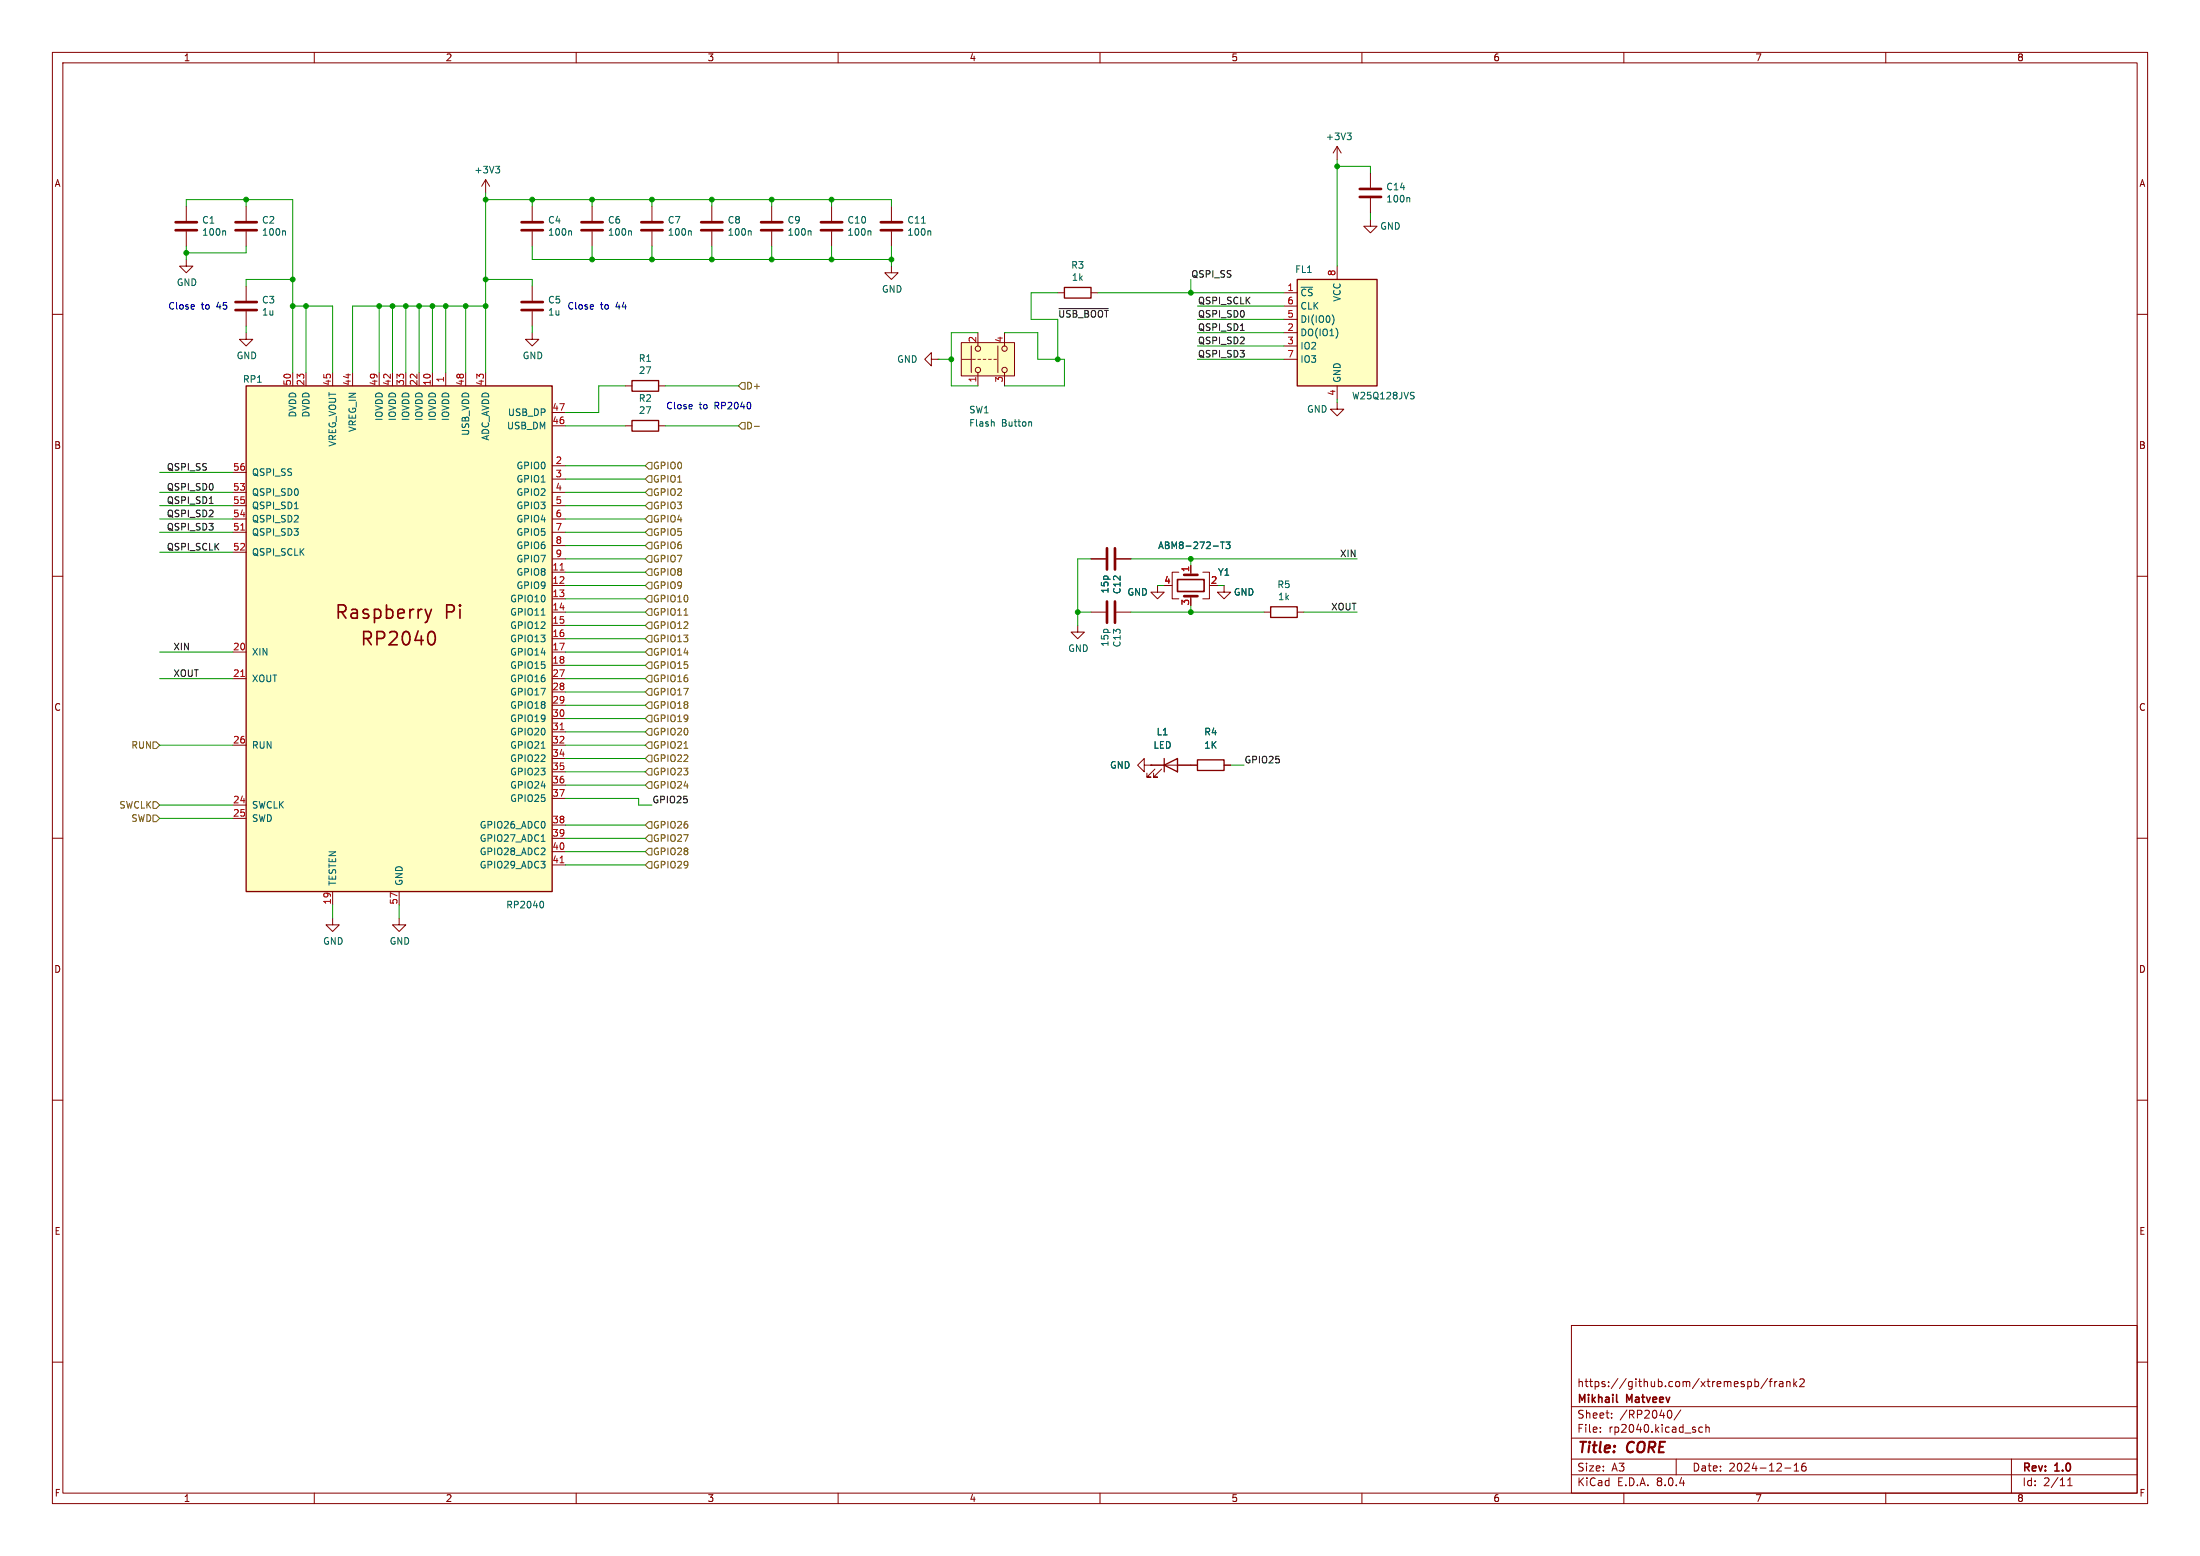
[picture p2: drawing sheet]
<svg xmlns="http://www.w3.org/2000/svg" width="420mm" height="297mm" viewBox="0 0 420 297" stroke-linecap="round" stroke-linejoin="round" font-family="sans-serif">
<g fill="none" stroke="#840000" stroke-width=".19">
<path d="M10 10h400v277h-400zM12 12h396v273h-396zM60 10v2M110 10v2M160 10v2M210 10v2M260 10v2M310 10v2M360 10v2M10 60h2M408 60h2M10 110h2"/>
<path d="M408 110h2M10 160h2M408 160h2M10 210h2M408 210h2M10 260h2M300 253h108v32h-108zM408 260h2M300 278.5h108M300 274.5h108M300 268.5h108M305.5 273.2v.2"/>
<path d="M305.5 272.5v.1M307.7 270.5v.2M307.7 269.8v.1M318.7 269.2a.8 .8 0 0 1 .5 .7 .8 .8 0 0 1-.5 .8M320 278.5v3M320.9 269.1l-1.3 1.9M325 272.5l-.4-.1-.3 .3 .1 .6h.6M325.7 272.5l.2-.1 .3 .1 .1 .9M325.7 271.9v1.5M335 263.8l.4-.1 .3 .3-.1 .6h-.6M335 263.2v1.5M337.4 263.1l-1.2 1.9"/>
<path d="M337.7 263.7h.6M338.3 263.2l-.4 .2v1.3M338.8 263.7v1M339.2 263.7l-.3 .1-.1 .2M339.7 263.8h.6l.1 .9M340.4 264l-.5 .1a.29 .29 0 0 0-.2 .3 .29 .29 0 0 0 .2 .3l.5-.1M341.1 263.8l.2-.1 .4 .1v.9M341.1 263.7v1M342.4 263.2v1.5M342.5 279.7l.4-.4v1.5M342.6 264.1l.4 .6M343 263.7l-.6 .6"/>
<path d="M343.6 263.3l.6-.1 .2 .1v.3l-.9 1.1h.9M344.7 279.3a.59 .59 0 0 0-.8 .6v.6l.2 .2 .4 .1 .2-.2 .1-.5-.1-.2h-.5l-.3 .2M384 278.5v6.5M60 285v2M110 285v2M160 285v2M210 285v2M260 285v2M300 281.5h108M310 285v2M340.7 280.2h1.2M342.5 280.8h.9"/>
<path d="M360 285v2M394.7 283.6h.9M394.7 282.5l.5-.4v1.5"/>
</g>
<path d="M308.6 267.5l.2 .2" fill="none" stroke="#840000" stroke-width=".3"/>
<path d="M183.5 65.4h10.2v6.4h-10.2z" fill="#ffffc2"/>
<g fill="none" stroke="#840000" stroke-width=".19">
<path d="M35.6 39.4v2.8M47 39.4v2.8M92.7 34.3l-.8 1.3M92.7 34.3v2.5M92.7 34.3l.8 1.3M101.6 39.4v2.8M261.6 33v2.8M261.6 37.8v2.8M35.6 49.5v1.3h1.2l-1.2 1.3-1.3-1.3h1.3M35.6 44.2v2.8M47 44.2v2.8M47 54.6v2.8"/>
<path d="M47 59.4v2.8M101.6 44.2v2.8M101.6 54.6v2.8M101.6 59.4v2.8M170.2 50.8v1.3h1.2l-1.2 1.2-1.3-1.2h1.3M201.9 55.9h1.3M208.3 55.9h1.2M261.6 41.9v1.3h1.3l-1.3 1.3-1.3-1.3h1.3M47 63.5v1.3h1.3l-1.3 1.2-1.3-1.2h1.3M177.8 68.6v-1.3l-1.3 1.3 1.3 1.3v-1.3h1.3M179.1 68.6h.1M183.5 65.4h10.2v6.4h-10.2z"/>
<path d="M183.6 68.6h1.8M185.4 66v5.1M185.7 68.6h.5M186.7 68.6h.5M186.7 63.5v2.5M186.7 71.1v2.6M187.7 68.6h.5M188.7 68.6h.5M189.7 68.6h.5M190.5 66v5.1M191.8 63.5v2.5M191.8 71.1v2.6"/>
<path d="M223.5 111.8h.3M225 109.2h-1.2v5.1h1.2M227.3 108v1.2M227.3 113.8v.5M229.6 109.2h1.3v5.1h-1.3M233.7 111.8v1.2h1.2l-1.2 1.3-1.3-1.3h1.3M241.3 116.8h1.3M247.6 116.8h1.3M218.4 146.1v-1.3l-1.2 1.3 1.2 1.2v-1.2h1.3M219.7 146.1h.1M219.7 146.1h8.9M220.5 146.8l-1.6 1.5h.8h-.8v-.7"/>
<path d="M221.7 146.8l-1.5 1.5h.8h-.8v-.7M233.7 146.1h1.2M63.5 175.3v1.2h1.3l-1.3 1.3-1.3-1.3h1.3M76.2 175.3v1.2h1.3l-1.3 1.3-1.3-1.3h1.3"/>
<circle cx="186.7" cy="70.6" r=".51"/>
<circle cx="186.7" cy="66.5" r=".51"/>
<circle cx="191.8" cy="66.5" r=".51"/>
<circle cx="191.8" cy="70.6" r=".51"/>
</g>
<path d="M94.6 31.7h.8l-.4 .5M95.1 32.2l.3 .3v.3l-.3 .2M268.9 37.7l.2 .2v.7M42.9 44.1l.2 .1v.7M54.3 44.1l.2 .1v.7M108.9 44.1l.2 .1v.7M189.7 80.6l.1 .8M196.8 80.5l.1 .2v.7M231.6 104.2h1M233 103.4h.7M233.4 103.4v1.3M234 103.4h.8l-.4 .5 .4 .2v.5l-.2 .1-.6-.1" fill="none" stroke="#006464" stroke-width=".19"/>
<g fill="none" stroke="#840000" stroke-width=".51">
<path d="M259.6 37.6h4.1M259.6 36.1h4.1M33.5 43.9h4.1M33.5 42.4h4.1M45 43.9h4M45 42.4h4M45 59.2h4M45 57.7h4M99.6 43.9h4M99.6 42.4h4M99.6 59.2h4M99.6 57.7h4"/>
<path d="M226.1 109.7h2.5M226.1 113.8h2.5"/>
</g>
<path d="M203.2 54.9h5.1v2h-5.1zM242.6 115.8h5v2.1h-5zM222.2 146.1l2.6-1.3v2.5zM222.2 144.8v2.5M228.6 145h5.1v2.1h-5.1z" fill="none" stroke="#840000" stroke-width=".25"/>
<path d="M224.8 110.6h5.1v2.3h-5.1z" fill="none" stroke="#840000" stroke-width=".3"/>
<path d="M247.6 53.3h15.3v20.4h-15.3z" fill="#ffffc2"/>
<path d="M247.6 53.3h15.3v20.4h-15.3zM120.6 72.6h5.1v2.1h-5.1zM120.6 80.3h5.1v2h-5.1z" fill="none" stroke="#840000" stroke-width=".25"/>
<g fill="none" stroke="#840000" stroke-width=".19">
<path d="M113 39.4v2.8M124.5 39.4v2.8M135.9 39.4v2.8M158.7 39.4v2.8M170.2 39.4v2.8M255.3 27.9v2.6M255.3 27.9l-.8 1.3M255.3 27.9l.7 1.3M113 44.2v2.8M124.5 44.2v2.8M135.9 44.2v2.8M158.7 44.2v2.8"/>
<path d="M170.2 44.2v2.8M245.1 55.9h2.5M245.1 58.4h2.5M255.3 50.8v2.5M101.6 63.5v1.3h1.3l-1.3 1.2-1.3-1.2h1.3M119.4 73.7h1.2M125.7 73.7h1.3M245.1 63.5h2.5M245.1 66h2.5M245.1 61h2.5M245.1 68.6h2.5M255.3 76.8v1.3h1.2l-1.2 1.3-1.3-1.3h1.3"/>
<path d="M255.3 73.7v2.5M119.4 81.3h1.2M125.7 81.3h1.3M205.7 119.4v1.3h1.3l-1.3 1.2-1.2-1.2h1.2M208.3 106.7h2.8M208.3 116.8h2.8M213.1 106.7h2.8M213.1 116.8h2.8M221 111.8v1.2h1.2l-1.2 1.3-1.3-1.3h1.3"/>
</g>
<path d="M257.2 25.4h.7l-.4 .5M257.7 25.9l.2 .2v.3l-.2 .3M120.4 44.1l.1 .1v.7M131.8 44.1l.2 .1v.7M143.2 44.1l.2 .1v.7M166.1 44.1l.2 .1v.7M175.9 42.6h.8M177.5 44.1l.2 .1v.7M254.4 60.1a1.49 1.49 0 0 1 0 1.9M255.3 63.2v.8M269.5 74.9h.5M269.7 75.5l.3 .3-.3 .3" fill="none" stroke="#006464" stroke-width=".19"/>
<g fill="none" stroke="#840000" stroke-width=".51">
<path d="M111 43.9h4.1M111 42.4h4.1M122.4 43.9h4.1M122.4 42.4h4.1M133.9 43.9h4M133.9 42.4h4M156.7 43.9h4.1M156.7 42.4h4.1M168.1 43.9h4.1M168.1 42.4h4.1M211.3 104.6v4.1M211.3 114.8v4.1"/>
<path d="M212.9 104.6v4.1M212.9 114.8v4.1"/>
</g>
<path d="M47 73.7h58.4v96.5h-58.4z" fill="#ffffc2"/>
<path d="M47 73.7h58.4v96.5h-58.4z" fill="none" stroke="#840000" stroke-width=".25"/>
<path d="M81.2 116.3l.6 1.7M81.8 118l-.3 .6-.3 .2M82.4 116.3l-.6 1.7M82.2 120.5a.65 .65 0 0 1 .8 .5 1.49 1.49 0 0 1-.5 2.1h-.3" fill="none" stroke="#840000" stroke-width=".32"/>
<g fill="none" stroke="#840000" stroke-width=".19">
<path d="M147.3 39.4v2.8M147.3 44.2v2.8M55.9 71.1v2.6M58.4 71.1v2.6M63.5 71.1v2.6M67.3 71.1v2.6M72.4 71.1v2.6M74.9 71.1v2.6M77.5 71.1v2.6M80 71.1v2.6M82.5 71.1v2.6M85.1 71.1v2.6"/>
<path d="M88.9 71.1v2.6M92.7 71.1v2.6M105.4 78.7h2.5M44.4 94h2.6M44.4 96.5h2.6M44.4 99.1h2.6M44.4 90.2h2.6M105.4 88.9h2.5M105.4 91.4h2.5M105.4 94h2.5M105.4 81.3h2.5M105.4 96.5h2.5"/>
<path d="M105.4 99.1h2.5M44.4 101.6h2.6M44.4 105.4h2.6M105.4 109.2h2.5M105.4 111.8h2.5M105.4 114.3h2.5M105.4 116.8h2.5M105.4 119.4h2.5M105.4 101.6h2.5M105.4 104.1h2.5M105.4 106.7h2.5M208.3 106.7h2.8"/>
<path d="M213.1 106.7h2.8M227.3 108v1.2M44.4 124.5h2.6M44.4 129.5h2.6M105.4 121.9h2.5M105.4 124.5h2.5M105.4 127h2.5M105.4 129.5h2.5M105.4 132.1h2.5M105.4 134.6h2.5M105.4 137.2h2.5M105.4 139.7h2.5"/>
<path d="M44.4 153.7h2.6M44.4 156.2h2.6M44.4 142.2h2.6M105.4 142.2h2.5M105.4 144.8h2.5M105.4 147.3h2.5M105.4 149.9h2.5M105.4 152.4h2.5M105.4 157.5h2.5M219.7 146.1h.1M219.7 146.1h2.5M224.8 146.1h3.8"/>
<path d="M233.7 146.1h1.2M63.5 170.2v2.5M76.2 170.2v2.5M105.4 160h2.5M105.4 162.6h2.5M105.4 165.1h2.5"/>
</g>
<path d="M46 101.2h.7M106.9 108.8h.7M46 129.1h.7M106.9 139.3h.7M106.9 164.7h.7" fill="none" stroke="#a90000" stroke-width=".19"/>
<path d="M154.6 44.1l.2 .1v.7M56.2 97.1h.7M103.3 117.4h.8M231.6 104.2h1M233 103.4h.7M233.4 103.4v1.3M234 103.4h.8l-.4 .5 .4 .2v.5l-.2 .1-.6-.1M103.3 142.8h.8M103.3 160.6h.8M103.5 172a.79 .79 0 0 1 0 1.3" fill="none" stroke="#006464" stroke-width=".19"/>
<path d="M145.3 43.9h4.1M145.3 42.4h4.1" fill="none" stroke="#840000" stroke-width=".51"/>
<g fill="none" stroke="#725600" stroke-width=".19">
<path d="M141.6 73h.6v1.3h-.6l-.6-.6zM123.8 95.9h.7v1.3h-.7l-.6-.7zM123.8 90.8h.7v1.3h-.7l-.6-.7zM123.8 98.4h.7v1.3h-.7l-.6-.6zM123.8 88.3h.7v1.2h-.7l-.6-.6zM123.8 93.3h.7v1.3h-.7l-.6-.6zM141.6 80.6h.6v1.3h-.6l-.6-.6zM144 81.4h1M123.8 111.1h.7v1.3h-.7l-.6-.6zM123.8 118.7h.7v1.3h-.7l-.6-.6zM123.8 103.5h.7v1.3h-.7l-.6-.7zM123.8 101h.7v1.2h-.7l-.6-.6z"/>
<path d="M123.8 106h.7v1.3h-.7l-.6-.6zM123.8 108.6h.7v1.3h-.7l-.6-.7zM123.8 116.2h.7v1.3h-.7l-.6-.7zM123.8 113.7h.7v1.2h-.7l-.6-.6zM130.6 117.4h.7M123.8 126.4h.7v1.2h-.7l-.6-.6zM123.8 128.9h.7v1.3h-.7l-.6-.7zM123.8 131.4h.7v1.3h-.7l-.6-.6zM123.8 136.5h.7v1.3h-.7l-.6-.6zM123.8 123.8h.7v1.3h-.7l-.6-.6zM123.8 121.3h.7v1.3h-.7l-.6-.7zM123.8 134h.7v1.3h-.7l-.6-.7z"/>
<path d="M123.8 139.1h.7v1.2h-.7l-.6-.6zM29.2 155.6h.6l.7 .6-.7 .6h-.6zM29.2 141.6h.6l.7 .6-.7 .7h-.6zM29.2 153h.6l.7 .7-.7 .6h-.6zM123.8 159.4h.7v1.3h-.7l-.6-.7zM123.8 156.8h.7v1.3h-.7l-.6-.6zM123.8 149.2h.7v1.3h-.7l-.6-.6zM123.8 141.6h.7v1.3h-.7l-.6-.7zM123.8 146.7h.7v1.3h-.7l-.6-.7zM123.8 144.1h.7v1.3h-.7l-.6-.6zM130.6 142.8h.7M123.8 164.5h.7v1.2h-.7l-.6-.6z"/>
<path d="M123.8 161.9h.7v1.3h-.7l-.6-.6z"/>
</g>
<path d="M202.2 58.9h9.4M236.8 63.1h.7M40 96.1h.7" fill="none" stroke="#0f0f0f" stroke-width=".19"/>
<g fill="none" stroke="#009600" stroke-width=".19">
<path d="M35.6 39.4v-1.3h20.3v33M47 38.1v1.3M92.7 38.1h77.5v1.3M92.7 36.8v34.3M101.6 38.1v1.3M113 38.1v1.3M124.5 38.1v1.3M135.9 38.1v1.3M147.3 38.1v1.3M158.7 38.1v1.3M255.3 30.5v20.3M255.3 31.8h6.3v1.2"/>
<path d="M35.6 47v2.5M47 47v1.3h-11.4M55.9 58.4h7.6v12.7M55.9 53.3h-8.9v1.3M58.4 58.4v12.7M72.4 58.4v12.7M74.9 58.4v12.7M77.5 58.4v12.7M80 58.4v12.7M82.5 58.4v12.7M85.1 58.4v12.7M88.9 58.4v12.7"/>
<path d="M92.7 58.4h-25.4v12.7M92.7 53.3h8.9v1.3M101.6 47v2.5h68.6M113 47v2.5M124.5 47v2.5M135.9 47v2.5M147.3 47v2.5M158.7 47v2.5M170.2 47v3.8M201.9 55.9h-5.1v5.1h5.1v7.6M209.5 55.9h35.6M227.3 53.3v2.6"/>
<path d="M228.6 58.4h16.5M261.6 40.6v1.3M47 62.2v1.3M101.6 62.2v1.3M119.4 73.7h-5.1v5h-6.4M127 73.7h14M179.1 68.6h2.5M186.7 63.5h-5.1v10.2h5.1M191.8 63.5h6.3v5.1h5.1v5.1h-11.4M228.6 68.6h16.5M228.6 63.5h16.5M228.6 61h16.5"/>
<path d="M228.6 66h16.5M255.3 76.2v.6M30.5 96.5h13.9M30.5 94h13.9M30.5 90.2h13.9M30.5 99.1h13.9M107.9 96.5h15.3M107.9 81.3h11.5M107.9 91.4h15.3M107.9 94h15.3M107.9 88.9h15.3M107.9 99.1h15.3"/>
<path d="M127 81.3h14M30.5 101.6h13.9M30.5 105.4h13.9M107.9 106.7h15.3M107.9 116.8h15.3M107.9 111.8h15.3M107.9 101.6h15.3M107.9 104.1h15.3M107.9 114.3h15.3M107.9 109.2h15.3M107.9 119.4h15.3M205.7 116.8h2.6"/>
<path d="M208.3 106.7h-2.6v12.7M215.9 106.7h43.2M215.9 116.8h25.4M221 111.8h1.2M227.3 106.7v1.3M227.3 115.6v1.2M232.4 111.8h1.3M248.9 116.8h10.2M30.5 124.5h13.9M30.5 129.5h13.9M107.9 139.7h15.3M107.9 137.2h15.3"/>
<path d="M107.9 134.6h15.3M107.9 124.5h15.3M107.9 129.5h15.3M107.9 127h15.3M107.9 121.9h15.3M107.9 132.1h15.3M30.5 142.2h13.9M30.5 153.7h13.9M30.5 156.2h13.9M107.9 152.4h14v1.3h2.6M107.9 147.3h15.3M107.9 157.5h15.3"/>
<path d="M107.9 149.9h15.3M107.9 142.2h15.3M107.9 144.8h15.3M234.9 146.1h2.6M63.5 172.7v2.6M76.2 172.7v2.6M107.9 160h15.3M107.9 165.1h15.3M107.9 162.6h15.3"/>
</g>
<g fill="#009600" stroke="#009600" stroke-width=".19">
<circle cx="227.3" cy="55.9" r=".46"/>
<circle cx="255.3" cy="31.8" r=".46"/>
<circle cx="147.3" cy="38.1" r=".46"/>
<circle cx="147.3" cy="49.5" r=".46"/>
<circle cx="135.9" cy="49.5" r=".46"/>
<circle cx="158.7" cy="38.1" r=".46"/>
<circle cx="135.9" cy="38.1" r=".46"/>
<circle cx="205.7" cy="116.8" r=".46"/>
<circle cx="227.3" cy="106.7" r=".46"/>
<circle cx="227.3" cy="116.8" r=".46"/>
<circle cx="158.7" cy="49.5" r=".46"/>
<circle cx="181.6" cy="68.6" r=".46"/>
<circle cx="201.9" cy="68.6" r=".46"/>
<circle cx="170.2" cy="49.5" r=".46"/>
<circle cx="88.9" cy="58.4" r=".46"/>
<circle cx="92.7" cy="53.3" r=".46"/>
<circle cx="92.7" cy="58.4" r=".46"/>
<circle cx="74.9" cy="58.4" r=".46"/>
<circle cx="47" cy="38.1" r=".46"/>
<circle cx="35.6" cy="48.3" r=".46"/>
<circle cx="72.4" cy="58.4" r=".46"/>
<circle cx="92.7" cy="38.1" r=".46"/>
<circle cx="82.5" cy="58.4" r=".46"/>
<circle cx="80" cy="58.4" r=".46"/>
<circle cx="77.5" cy="58.4" r=".46"/>
<circle cx="101.6" cy="38.1" r=".46"/>
<circle cx="113" cy="38.1" r=".46"/>
<circle cx="85.1" cy="58.4" r=".46"/>
<circle cx="124.5" cy="38.1" r=".46"/>
<circle cx="124.5" cy="49.5" r=".46"/>
<circle cx="113" cy="49.5" r=".46"/>
<circle cx="58.4" cy="58.4" r=".46"/>
<circle cx="55.9" cy="53.3" r=".46"/>
<circle cx="55.9" cy="58.4" r=".46"/>
</g>
<g font-size="3.5" fill="#840000">
<text x="63.8" y="118.6">Raspberry</text>
<text x="84.9" y="118.6">Pi</text>
<text x="68.6" y="123.7">RP2040</text>
</g>
<g font-size="2.8" fill="#840000">
<text x="301" y="277.9">Title:</text>
<text x="310.6" y="277.9">CORE</text>
</g>
<g font-size="2.1" fill="#840000">
<text x="301" y="268.2">Mikhail</text>
<text x="301" y="265">https://github.com/xtremespb/frank2</text>
<text x="310.6" y="268.2">Matveev</text>
<text x="301" y="273.7">File:</text>
<text x="301" y="271">Sheet:</text>
<text x="307.1" y="273.7">rp2040.kicad_sch</text>
<text x="309.2" y="271">/RP2040/</text>
<text x="301" y="281.1">Size:</text>
<text x="307.6" y="281.1">A3</text>
<text x="323" y="281.1">Date:</text>
<text x="330" y="281.1">2024-12-16</text>
<text x="386" y="281.3">Rev:</text>
<text x="392.4" y="281.3">1.0</text>
<text x="301" y="283.9">KiCad</text>
<text x="308.7" y="283.9">E.D.A.</text>
<text x="316.3" y="283.9">8.0.4</text>
<text x="386" y="283.9">Id:</text>
<text x="390.1" y="283.9">2/11</text>
</g>
<g font-size="1.8" fill="#840000">
<text x="35" y="11.9">1</text>
<text x="85" y="11.9">2</text>
<text x="135" y="11.9">3</text>
<text x="185" y="11.9">4</text>
<text x="235" y="11.9">5</text>
<text x="285" y="11.9">6</text>
<text x="335" y="11.9">7</text>
<text x="385" y="11.9">8</text>
<text x="10.3" y="35.9">A</text>
<text x="408.3" y="35.9">A</text>
<text x="10.3" y="85.9">B</text>
<text x="408.2" y="85.9">B</text>
<text x="10.3" y="135.9">C</text>
<text x="408.2" y="135.9">C</text>
<text x="10.3" y="185.9">D</text>
<text x="408.2" y="185.9">D</text>
<text x="10.3" y="235.9">E</text>
<text x="408.3" y="235.9">E</text>
<text x="10.3" y="285.9">F</text>
<text x="35" y="286.9">1</text>
<text x="85" y="286.9">2</text>
<text x="135" y="286.9">3</text>
<text x="185" y="286.9">4</text>
<text x="235" y="286.9">5</text>
<text x="285" y="286.9">6</text>
<text x="335" y="286.9">7</text>
<text x="385" y="286.9">8</text>
<text x="408.3" y="285.9">F</text>
</g>
<g font-size="1.8" fill="#006464">
<text x="253" y="26.9">+3V3</text>
<text x="90.4" y="33.3">+3V3</text>
<text x="264.6" y="36.5">C14</text>
<text x="264.6" y="38.8">100n</text>
<text x="38.5" y="42.9">C1</text>
<text x="38.5" y="45.2">100n</text>
<text x="49.9" y="42.9">C2</text>
<text x="49.9" y="45.2">100n</text>
<text x="104.5" y="42.9">C4</text>
<text x="104.5" y="45.2">100n</text>
<text x="116" y="42.9">C6</text>
<text x="116" y="45.2">100n</text>
<text x="127.4" y="42.9">C7</text>
<text x="127.4" y="45.2">100n</text>
<text x="138.8" y="42.9">C8</text>
<text x="138.8" y="45.2">100n</text>
<text x="150.3" y="42.9">C9</text>
<text x="150.3" y="45.2">100n</text>
<text x="161.7" y="45.2">100n</text>
<text x="161.7" y="42.9">C10</text>
<text x="173.1" y="45.2">100n</text>
<text x="173.1" y="42.9">C11</text>
<text x="263.4" y="44">GND</text>
<text x="204.4" y="51.5">R3</text>
<text x="204.5" y="53.8">1k</text>
<text x="247.2" y="52.3">FL1</text>
<text x="33.7" y="54.8">GND</text>
<text x="49.9" y="58.1">C3</text>
<text x="104.5" y="58.1">C5</text>
<text x="168.3" y="56.1">GND</text>
<text x="248.2" y="56.7">~{CS}</text>
<text x="248.2" y="59.3">CLK</text>
<text x="256.1" y="57.7" transform="rotate(-90 256.1 57.7)">VCC</text>
<text x="49.9" y="60.4">1u</text>
<text x="104.5" y="60.4">1u</text>
<text x="248.2" y="64.4">DO(IO1)</text>
<text x="248.2" y="61.8">DI(IO0)</text>
<text x="45.1" y="68.8">GND</text>
<text x="99.7" y="68.8">GND</text>
<text x="121.8" y="69.3">R1</text>
<text x="121.9" y="71.6">27</text>
<text x="171.2" y="69.4">GND</text>
<text x="248.2" y="66.9">IO2</text>
<text x="248.2" y="69.4">IO3</text>
<text x="46.3" y="73.3">RP1</text>
<text x="121.8" y="76.9">R2</text>
<text x="256.1" y="73.2" transform="rotate(-90 256.1 73.2)">GND</text>
<text x="258" y="76.4">W25Q128JVS</text>
<text x="56.7" y="79.8" transform="rotate(-90 56.7 79.8)">DVDD</text>
<text x="59.3" y="79.8" transform="rotate(-90 59.3 79.8)">DVDD</text>
<text x="68.2" y="82.6" transform="rotate(-90 68.2 82.6)">VREG_IN</text>
<text x="73.3" y="80.4" transform="rotate(-90 73.3 80.4)">IOVDD</text>
<text x="75.8" y="80.4" transform="rotate(-90 75.8 80.4)">IOVDD</text>
<text x="78.3" y="80.4" transform="rotate(-90 78.3 80.4)">IOVDD</text>
<text x="80.9" y="80.4" transform="rotate(-90 80.9 80.4)">IOVDD</text>
<text x="83.4" y="80.4" transform="rotate(-90 83.4 80.4)">IOVDD</text>
<text x="86" y="80.4" transform="rotate(-90 86 80.4)">IOVDD</text>
<text x="89.8" y="83.3" transform="rotate(-90 89.8 83.3)">USB_VDD</text>
<text x="96.7" y="82.1">USB_DM</text>
<text x="96.9" y="79.6">USB_DP</text>
<text x="121.9" y="79.2">27</text>
<text x="184.9" y="81.6">Flash</text>
<text x="184.9" y="79.1">SW1</text>
<text x="191.2" y="81.6">Button</text>
<text x="249.4" y="79">GND</text>
<text x="64.4" y="85.3" transform="rotate(-90 64.4 85.3)">VREG_VOUT</text>
<text x="93.6" y="84.2" transform="rotate(-90 93.6 84.2)">ADC_AVDD</text>
<text x="98.5" y="89.8">GPIO0</text>
<text x="48" y="94.8">QSPI_SD0</text>
<text x="48" y="91">QSPI_SS</text>
<text x="98.5" y="92.3">GPIO1</text>
<text x="98.5" y="94.8">GPIO2</text>
<text x="48" y="99.9">QSPI_SD2</text>
<text x="48" y="97.4">QSPI_SD1</text>
<text x="98.5" y="97.4">GPIO3</text>
<text x="98.5" y="99.9">GPIO4</text>
<text x="48" y="102.5">QSPI_SD3</text>
<text x="48" y="106.3">QSPI_SCLK</text>
<text x="98.5" y="102.5">GPIO5</text>
<text x="98.5" y="105">GPIO6</text>
<text x="98.5" y="107.5">GPIO7</text>
<text x="221" y="105">ABM8-272-T3</text>
<text x="98.5" y="110.1">GPIO8</text>
<text x="98.5" y="112.6">GPIO9</text>
<text x="211.8" y="113.4" transform="rotate(-90 211.8 113.4)">15p</text>
<text x="214.1" y="113.5" transform="rotate(-90 214.1 113.5)">C12</text>
<text x="215.1" y="113.9">GND</text>
<text x="232.4" y="110.1">Y1</text>
<text x="235.5" y="113.9">GND</text>
<text x="243.8" y="112.4">R5</text>
<text x="97.3" y="115.2">GPIO10</text>
<text x="97.3" y="117.7">GPIO11</text>
<text x="243.9" y="114.8">1k</text>
<text x="48" y="125.3">XIN</text>
<text x="97.3" y="120.2">GPIO12</text>
<text x="97.3" y="122.8">GPIO13</text>
<text x="97.3" y="125.3">GPIO14</text>
<text x="203.8" y="124.6">GND</text>
<text x="211.8" y="123.5" transform="rotate(-90 211.8 123.5)">15p</text>
<text x="214.1" y="123.7" transform="rotate(-90 214.1 123.7)">C13</text>
<text x="48" y="130.4">XOUT</text>
<text x="97.3" y="127.9">GPIO15</text>
<text x="97.3" y="130.4">GPIO16</text>
<text x="97.3" y="132.9">GPIO17</text>
<text x="97.3" y="135.5">GPIO18</text>
<text x="48" y="143.1">RUN</text>
<text x="97.3" y="138">GPIO19</text>
<text x="97.3" y="140.6">GPIO20</text>
<text x="97.3" y="143.1">GPIO21</text>
<text x="220.1" y="143.1">LED</text>
<text x="220.7" y="140.6">L1</text>
<text x="229.8" y="140.6">R4</text>
<text x="229.8" y="143.1">1K</text>
<text x="97.3" y="145.6">GPIO22</text>
<text x="97.3" y="148.2">GPIO23</text>
<text x="211.8" y="146.9">GND</text>
<text x="48" y="154.5">SWCLK</text>
<text x="97.3" y="150.7">GPIO24</text>
<text x="97.3" y="153.3">GPIO25</text>
<text x="48" y="157.1">SWD</text>
<text x="91.5" y="158.3">GPIO26_ADC0</text>
<text x="91.5" y="160.9">GPIO27_ADC1</text>
<text x="91.5" y="163.4">GPIO28_ADC2</text>
<text x="91.5" y="166">GPIO29_ADC3</text>
<text x="64.4" y="169.2" transform="rotate(-90 64.4 169.2)">TESTEN</text>
<text x="77.1" y="169.2" transform="rotate(-90 77.1 169.2)">GND</text>
<text x="96.5" y="173.6">RP2040</text>
<text x="61.6" y="180.5">GND</text>
<text x="74.3" y="180.5">GND</text>
</g>
<g font-size="1.8" fill="#0f0f0f">
<text x="227.3" y="53.1">QSPI_SS</text>
<text x="228.6" y="58.2">QSPI_SCLK</text>
<text x="201.9" y="60.7">~{USB_BOOT}</text>
<text x="228.6" y="63.2">QSPI_SD1</text>
<text x="228.6" y="65.8">QSPI_SD2</text>
<text x="228.6" y="60.7">QSPI_SD0</text>
<text x="228.6" y="68.3">QSPI_SD3</text>
<text x="31.7" y="89.9">QSPI_SS</text>
<text x="31.7" y="93.7">QSPI_SD0</text>
<text x="31.7" y="96.3">QSPI_SD1</text>
<text x="31.7" y="101.3">QSPI_SD3</text>
<text x="31.7" y="98.8">QSPI_SD2</text>
<text x="31.7" y="105.1">QSPI_SCLK</text>
<text x="255.7" y="106.4">XIN</text>
<text x="254" y="116.6">XOUT</text>
<text x="33" y="124.2">XIN</text>
<text x="33" y="129.3">XOUT</text>
<text x="237.5" y="145.8">GPIO25</text>
<text x="124.5" y="153.4">GPIO25</text>
</g>
<g font-size="1.8" fill="#a90000">
<text x="255" y="52.8" transform="rotate(-90 255 52.8)">8</text>
<text x="245.7" y="55.6">1</text>
<text x="245.7" y="58.2">6</text>
<text x="186.4" y="65.5" transform="rotate(-90 186.4 65.5)">2</text>
<text x="191.5" y="65.5" transform="rotate(-90 191.5 65.5)">4</text>
<text x="245.7" y="63.2">2</text>
<text x="245.7" y="65.8">3</text>
<text x="245.7" y="60.7">5</text>
<text x="245.7" y="68.3">7</text>
<text x="55.6" y="73.7" transform="rotate(-90 55.6 73.7)">50</text>
<text x="58.2" y="73.7" transform="rotate(-90 58.2 73.7)">23</text>
<text x="63.2" y="73.7" transform="rotate(-90 63.2 73.7)">45</text>
<text x="67.1" y="73.7" transform="rotate(-90 67.1 73.7)">44</text>
<text x="72.1" y="73.7" transform="rotate(-90 72.1 73.7)">49</text>
<text x="74.7" y="73.7" transform="rotate(-90 74.7 73.7)">42</text>
<text x="77.2" y="73.7" transform="rotate(-90 77.2 73.7)">33</text>
<text x="79.8" y="73.7" transform="rotate(-90 79.8 73.7)">22</text>
<text x="82.3" y="73.7" transform="rotate(-90 82.3 73.7)">10</text>
<text x="84.8" y="73.1" transform="rotate(-90 84.8 73.1)">1</text>
<text x="88.6" y="73.7" transform="rotate(-90 88.6 73.7)">48</text>
<text x="92.5" y="73.7" transform="rotate(-90 92.5 73.7)">43</text>
<text x="186.4" y="73.1" transform="rotate(-90 186.4 73.1)">1</text>
<text x="191.5" y="73.1" transform="rotate(-90 191.5 73.1)">3</text>
<text x="255" y="75.6" transform="rotate(-90 255 75.6)">4</text>
<text x="105.4" y="81">46</text>
<text x="105.4" y="78.5">47</text>
<text x="44.4" y="89.9">56</text>
<text x="106" y="88.6">2</text>
<text x="44.4" y="93.7">53</text>
<text x="106" y="91.2">3</text>
<text x="106" y="93.7">4</text>
<text x="44.4" y="101.3">51</text>
<text x="44.4" y="98.8">54</text>
<text x="44.4" y="96.3">55</text>
<text x="106" y="96.3">5</text>
<text x="106" y="98.8">6</text>
<text x="106" y="101.3">7</text>
<text x="44.4" y="105.2">52</text>
<text x="106" y="103.9">8</text>
<text x="106" y="106.4">9</text>
<text x="105.4" y="109">11</text>
<text x="105.4" y="111.5">12</text>
<text x="222.2" y="111.5">4</text>
<text x="227.1" y="109.3" transform="rotate(-90 227.1 109.3)">1</text>
<text x="231.1" y="111.5">2</text>
<text x="105.4" y="114">13</text>
<text x="105.4" y="116.6">14</text>
<text x="105.4" y="119.1">15</text>
<text x="227.1" y="115.6" transform="rotate(-90 227.1 115.6)">3</text>
<text x="44.4" y="124.2">20</text>
<text x="105.4" y="121.7">16</text>
<text x="105.4" y="124.2">17</text>
<text x="44.4" y="129.3">21</text>
<text x="105.4" y="126.7">18</text>
<text x="105.4" y="129.3">27</text>
<text x="105.4" y="131.8">28</text>
<text x="105.4" y="134.4">29</text>
<text x="105.4" y="136.9">30</text>
<text x="44.4" y="142">26</text>
<text x="105.4" y="139.4">31</text>
<text x="105.4" y="142">32</text>
<text x="105.4" y="144.5">34</text>
<text x="105.4" y="147.1">35</text>
<text x="105.4" y="149.6">36</text>
<text x="44.4" y="153.4">24</text>
<text x="44.4" y="156">25</text>
<text x="105.4" y="152.1">37</text>
<text x="105.4" y="157.2">38</text>
<text x="105.4" y="159.8">39</text>
<text x="105.4" y="162.3">40</text>
<text x="105.4" y="164.8">41</text>
<text x="63.2" y="172.8" transform="rotate(-90 63.2 172.8)">19</text>
<text x="75.9" y="172.8" transform="rotate(-90 75.9 172.8)">57</text>
</g>
<g font-size="1.8" fill="#0000c2">
<text x="32" y="59.3">Close</text>
<text x="38.4" y="59.3">to</text>
<text x="41.4" y="59.3">45</text>
<text x="108.2" y="59.3">Close</text>
<text x="114.6" y="59.3">to</text>
<text x="117.6" y="59.3">44</text>
<text x="127.1" y="78.3">Close</text>
<text x="133.5" y="78.3">to</text>
<text x="136.5" y="78.3">RP2040</text>
</g>
<g font-size="1.8" fill="#725600">
<text x="142.3" y="74.5">D+</text>
<text x="142.3" y="82.1">D-</text>
<text x="124.6" y="89.8">GPIO0</text>
<text x="124.6" y="92.3">GPIO1</text>
<text x="124.6" y="94.8">GPIO2</text>
<text x="124.6" y="97.4">GPIO3</text>
<text x="124.6" y="99.9">GPIO4</text>
<text x="124.6" y="105">GPIO6</text>
<text x="124.6" y="102.5">GPIO5</text>
<text x="124.6" y="107.5">GPIO7</text>
<text x="124.6" y="112.6">GPIO9</text>
<text x="124.6" y="110.1">GPIO8</text>
<text x="124.6" y="117.7">GPIO11</text>
<text x="124.6" y="115.2">GPIO10</text>
<text x="124.6" y="120.2">GPIO12</text>
<text x="124.6" y="125.3">GPIO14</text>
<text x="124.6" y="122.8">GPIO13</text>
<text x="124.6" y="127.9">GPIO15</text>
<text x="124.6" y="130.4">GPIO16</text>
<text x="124.6" y="132.9">GPIO17</text>
<text x="124.6" y="135.5">GPIO18</text>
<text x="25" y="143.1">RUN</text>
<text x="124.6" y="138">GPIO19</text>
<text x="124.6" y="143.1">GPIO21</text>
<text x="124.6" y="140.6">GPIO20</text>
<text x="124.6" y="148.2">GPIO23</text>
<text x="124.6" y="145.6">GPIO22</text>
<text x="22.7" y="154.5">SWCLK</text>
<text x="124.6" y="150.7">GPIO24</text>
<text x="25" y="157.1">SWD</text>
<text x="124.6" y="160.9">GPIO27</text>
<text x="124.6" y="158.3">GPIO26</text>
<text x="124.6" y="166">GPIO29</text>
<text x="124.6" y="163.4">GPIO28</text>
</g>
</svg>
